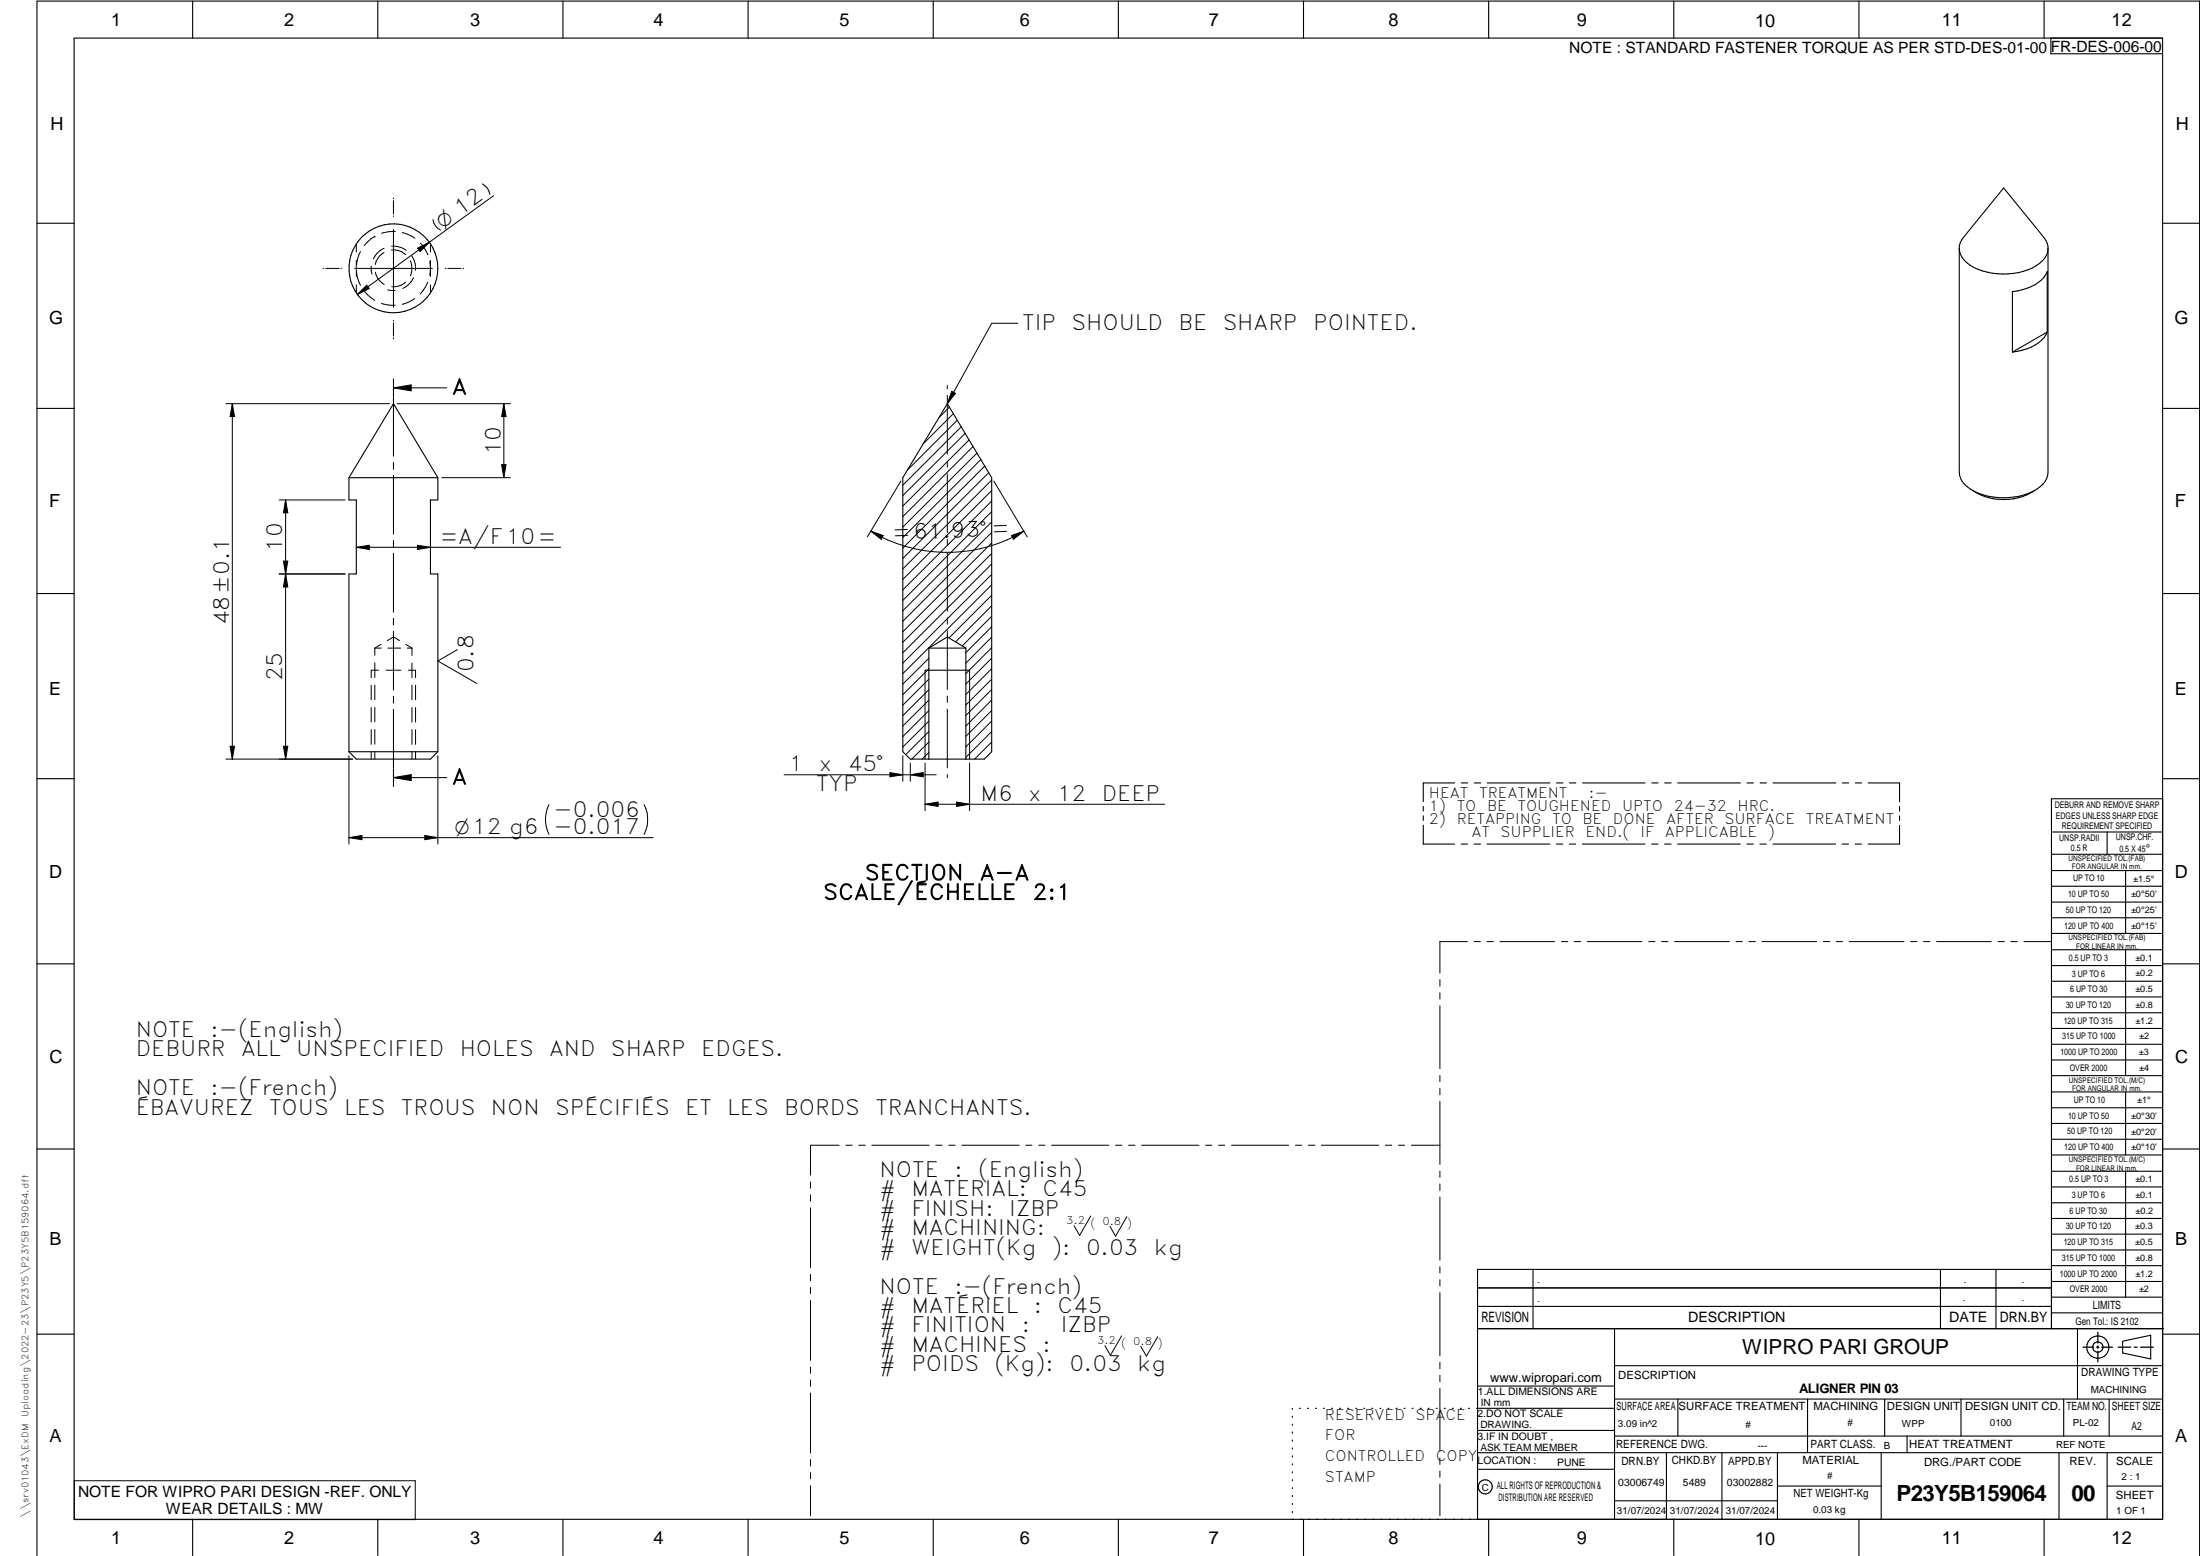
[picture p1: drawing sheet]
<svg xmlns="http://www.w3.org/2000/svg" width="594mm" height="420mm" viewBox="0 0 594 420" stroke-linecap="round" stroke-linejoin="round" font-family="sans-serif">
<g fill="none" stroke="#000" stroke-width=".3">
<path d="M20 10.3h564v400h-564zM52 .3v10M102 .3v10M152 .3v10M202 .3v10M252 .3v10M302 .3v10M352 .3v10M402 .3v10M452 .3v10M502 .3v10M552 .3v10"/>
<path d="M553.8 10.3v4.2h30.2M541.1 50.8l10.8 13.3 .9 1.6 .2 .8v61a5.6 5.6 0 0 1-3 4.6 18.5 18.5 0 0 1-17.9 0 5.6 5.6 0 0 1-3-4.6v-60.4a4.4 4.4 0 0 1 1.1-3zM10 60.3h10M529.1 67.1a6.8 6.8 0 0 0 5 5.6 18.9 18.9 0 0 0 15.7-.9 5.9 5.9 0 0 0 3.2-4.4M584 60.3h10M552.8 89.7l-9.4 5.4M552.8 89.7v-16.4a9.4 9.4 0 0 1-6.7 4.9l-2.7 .5v16.4M552.8 89.7a9.4 9.4 0 0 1-6.7 4.9l-2.7 .5M10 110.3h10M255.8 109l12 20v74l-2 2h-20l-2-2v-74zM584 110.3h10M94.2 129h24"/>
<path d="M94.2 129v6h2v20h-2v48M118.2 129l-12-20-12 20M118.2 129v6h-2v20h2v48M549.5 132.4a15.6 15.6 0 0 1-16.9 0M10 160.3h10M250.8 175v30M250.8 175h10M260.8 175l-5-3-5 3M260.8 175v30M584 160.3h10M249.8 181h12M10 210.3h10"/>
<path d="M94.2 203h24M94.2 203l2 2h20l2-2M384.3 217.8v1.2M392.8 211.4h-8.5v5.1M394.6 211.4h1.7M398.1 211.4h1.7M401.6 211.4h16.9M420.3 211.4h1.8M423.8 211.4h1.7M427.3 211.4h16.9M446.1 211.4h1.7M449.5 211.4h1.8"/>
<path d="M453 211.4h17M471.8 211.4h1.7M475.3 211.4h1.7M478.8 211.4h16.9M497.5 211.4h1.7M501 211.4h1.7M504.5 211.4h8.4v5.1M512.9 217.8v1.2M584 215.7h-30v143.1M584 210.3h10M384.3 220.3v1.2M384.3 222.8v5.1h8.5"/>
<path d="M394.6 227.9h1.7M398.1 227.9h1.7M401.6 227.9h16.9M420.3 227.9h1.7M423.8 227.9h1.7M427.3 227.9h16.9M446 227.9h1.7M449.5 227.9h1.7M453 227.9h16.9M471.7 227.9h1.7M475.2 227.9h1.7M478.7 227.9h17"/>
<path d="M497.5 227.9h1.6M501 227.9h1.7M512.9 222.9v5h-8.5M512.9 220.3v1.3M554 224.7h30M554 230.7h30M554 235.1h30M554 239.3h30M569 224.7v6M574 235.1v17M554 243.6h30M554 247.8h30"/>
<path d="M554 252.1h30M554 256.5h30M574 256.5v33.9M10 260.3h10M554 260.7h30M554 265h30M554 269.2h30M554 273.5h30M554 277.7h30M584 260.3h10M554 282h30M554 286.2h30"/>
<path d="M554 290.4h30M554 294.9h30M554 299.1h30M574 294.9v17M10 310.3h10M554 303.4h30M554 307.6h30M554 311.9h30M554 316.3h30M574 316.3v34M584 310.3h10M554 320.5h30"/>
<path d="M554 324.8h30M554 329h30M554 333.2h30M554 337.5h30M399 358.8h185.2M399 352.8h155M399 347.8h155M414 342.8v16M436 358.8v51.5M524 342.8v16M539 342.8v16M554 341.8h30"/>
<path d="M554 346h30M554 350.3h30M554 354.5h30M554 342.8h-155v67.5M561 358.8v19M10 360.3h10M399 374.3h37M436 377.8h148M453.1 377.8v10M488.1 377.8v14.5M508.9 377.8v10M529.5 377.8v10"/>
<path d="M557.3 377.8v10M569.5 377.8v10M573.2 362.2l7.6-1.6v6.3l-7.6-1.6zM584 368.8h-148M584 360.3h10M349 380.3v.3M349 382.4v.3M349 384.6v.3M349 386.7v.3M349 388.8v.3M349 391v.3M349 393.1v.3"/>
<path d="M349 395.3v.3M349 397.4v.3M349 399.5v.3M350.9 380.3h.2M353.1 380.3h.2M355.2 380.3h.3M357.4 380.3h.3M359.6 380.3h.3M361.7 380.3h.3M363.9 380.3h.3M366.1 380.3h.3M368.3 380.3h.2"/>
<path d="M370.4 380.3h.3M372.6 380.3h.3M374.8 380.3h.3M376.9 380.3h.4M379.1 380.3h.3M381.3 380.3h.3M383.4 380.3h.4M385.6 380.3h.3M387.8 380.3h.3M390 380.3h.3M392.2 380.3h.3M394.3 380.3h.3"/>
<path d="M396.5 380.3h.3M398.7 380.3h37.3M399 396.7h37M399 392.3h185M399 386.2h37M436 387.8h148M450 392.3v18M465 392.3v18M480 392.3v18M508 392.3v18M515 387.8v4.5M556 392.3v18"/>
<path d="M569 392.3v18M52 410.3v9.7M102 410.3v9.7M152 410.3v9.7M202 410.3v9.7M252 410.3v9.7M302 410.3v9.7M349 401.7v.3M349 403.8v.4M349 406v.3M349 408.1v.3M352 410.3v9.7"/>
<path d="M402 410.3v9.7M436 405.3h44M452 410.3v9.7M480 401.3h28M502 410.3v9.7M552 410.3v9.7M569 401.3h15M10 420v-419.7h584v419.7"/>
<circle cx="106.2" cy="72.5" r="12"/>
<circle cx="566.5" cy="363.7" r="1.39"/>
<circle cx="566.5" cy="363.8" r="3"/>
<circle cx="401.1" cy="401.5" r="1.9"/>
</g>
<g fill="none" stroke="#000" stroke-width=".27">
<path d="M106.2 53.5v.2M106.2 54.2v3.6M106.2 58.3v.2M116.9 59.3a3.7 3.7 0 0 0 2 2.8M130.3 49.7a3.7 3.7 0 0 1 2 2.8M133.3 52.8l-17.4 12.6M87.2 72.5h.3M88 72.5h3.6M92.1 72.5h.1M95.8 72.5h20.9M96.2 65.8v2.2M96.2 70.3v4.4"/>
<path d="M96.2 76.9v2.2M96.3 73.4a8.3 8.3 0 0 0 1.1 3.6M97.4 67.9a8 8 0 0 0-1.1 3.6M98.4 78.7l.8 .8 2 1.6M99 77l.7 .9-3.2 1.6zM100.3 71.9l.2 2.1M101.2 63.8h.1M101.2 63.8l-1 .7-1.8 1.8M101.4 73.5a4.7 4.7 0 0 0 2.4 3.3M103.7 68.2a4.8 4.8 0 0 0-2.4 3.2M103.7 67.1a5.6 5.6 0 0 0-2.9 2.8M104.7 78.3l2 .1"/>
<path d="M105.7 67.5h.1a4.9 4.9 0 0 1 3.8 1.2M105.7 66.5a5.9 5.9 0 0 1 4 1.1M106.2 62v21M106.8 62.5l-1.9 .1-1.9 .4M108.7 62.8l1.4 .4 1.9 1.1M109.6 76.2a4.5 4.5 0 0 1-3.8 1.2M110.8 70.4a4.8 4.8 0 0 1 0 4.1M111.2 69.1a5.5 5.5 0 0 1 1 3.9M111.6 75a5.5 5.5 0 0 1-2.9 2.9M112.8 67l3.1-1.6-2.5 2.5zM113.5 65.7l1.4 1.8 .6 1.3M115.5 76.2l-.6 1.3-1.4 1.8"/>
<path d="M115.9 65.4l-19.4 14.1M116 70.7a7.9 7.9 0 0 1 0 3.6M116.2 65.8v2.2M116.2 70.3v4.4M116.2 76.9v2.2M120.2 72.5h.2M120.9 72.5h3.6M125 72.5h.2M103 81.9l1.9 .5h1.8M106.2 86.5v.2M106.2 87.2v3.6M106.2 91.2v.3"/>
<path d="M112 80.6l-1.9 1.1-1.5 .5M274.8 87.3h-7l-12 21.7M61 109h44.2M62.7 109v96M62.7 109l.6 3.5h-1.2zM106.2 102.3v4.8M106.2 104.7h14.4M106.2 104.7l4.8-.8v1.6zM106.2 107.4v15.7M107.3 109h30.5M136.1 109l.5 3.5h-1.1zM136.1 109v20"/>
<path d="M255.8 104.1v.9M255.8 106.8v15.8M256.4 109.9l-2.9 2.9M257 105.7l1 .5-2.2 2.8zM257.4 111.7l-8.1 8.2M258.5 113.5l-13.5 13.5M259.6 115.2l-15.8 15.8M260.6 117l-16.8 16.8M261.7 118.8l-17.9 17.9M75.4 135h17.8M77.1 135l.6 3.5h-1.2zM77.1 135v70"/>
<path d="M106.2 124.9v1.8M106.2 128.4v15.8M119.3 129h18.5M135.5 125.5h1.1l-.5 3.5zM243.3 129.9l-9.1 15M255.8 124.5v1.7M255.8 127.9v15.9M262.8 120.6l-19 18.9M263.8 122.3l-20 20M264.9 124.1l-21.1 21.1M265.9 125.9l-22.1 22.1M267 127.6l-23.2 23.2"/>
<path d="M267.8 129.6l-24 24M267.8 132.5l-24 24M267.8 135.3l-24 24M267.8 138.1l-24 24M268.3 129.9l9.1 15M75.4 155h17.8M76.5 151.5h1.2l-.6 3.5zM77.1 155l.6 3.5h-1.2zM96.2 147.8l3.5-.6v1.2zM96.2 147.8h55.2M106.2 146v1.7M106.2 149.4v15.9"/>
<path d="M112.7 147.2l3.5 .6-3.5 .6zM235.2 143.4l3.3 1.2-.6 1zM235.2 143.4a40.1 40.1 0 0 0 41.3 0M255.8 145.6v1.7M255.8 149.1v15.9M267.8 140.9l-24 24M267.8 143.8l-24 24M267.8 146.6l-24 24M267.8 149.4l-24 24M267.8 152.3l-24 24M267.8 155.1l-24 24M267.8 157.9l-24 24"/>
<path d="M273.1 144.6l3.4-1.2-2.8 2.2zM101.2 175h1.7M101.2 175v2M101.2 179v4M102.9 174l-1.7 1M104.6 173l1.6-1 1.7 1M104.7 175h3.5M106.2 167v1.7M106.2 170.5v15.8M109.6 174l1.6 1M110 175h1.2M111.2 175v2"/>
<path d="M111.2 179v4M123.5 175.4l-5.3 3.1 10.5 6M250.8 177.8l-7 6.9M255.8 166.8v1.7M255.8 170.3v15.9M267.8 166.4l-8 8M267.8 169.2l-7 7M267.8 172l-7 7.1M267.8 174.9l-7 7M267.8 177.7l-7 7M267.8 163.6l-9.7 9.7M267.8 160.7l-11.5 11.6"/>
<path d="M100.2 185v4M100.2 191.1v3.9M100.2 197v4M101.2 185v3.9M101.2 191v3.9M101.2 197v4M102.2 181h-2v2M104.3 181h3.9M106.2 188v1.8M106.2 191.6v15.7M110.3 181h1.9v2M111.2 185v4"/>
<path d="M111.2 191.1v3.9M111.2 197v4M112.2 185v4M112.2 191.1v3.9M112.2 197v4M249.8 181v24M250.8 197.5l-6.2 6.3M250.8 180.6l-7 7M250.8 183.4l-7 7M250.8 186.2l-7 7.1M250.8 189.1l-7 6.9M250.8 191.9l-7 7"/>
<path d="M250.8 194.7l-7 7M255.8 188v1.7M255.8 191.5v15.8M261.8 181v24M267.8 180.6l-7 6.9M267.8 183.4l-7 7M267.8 186.2l-7 7M267.8 189l-7 7M267.8 191.9l-7 6.9M267.8 194.7l-7 7M267.8 197.5l-7 7M61 205h34.2"/>
<path d="M62.1 201.5h1.2l-.6 3.5zM76.5 201.5h1.2l-.6 3.5zM94.2 204v23.9M100.2 203v2M101.2 203v2M106.2 210l4.8-.8v1.6zM106.2 207.6v4.8M106.2 210h14.4M111.2 203v2M112.2 203v2M118.2 204v23.9M148.2 217.3a9 9 0 0 0 0 8"/>
<path d="M173.9 217.3a9 9 0 0 1 0 8M211.7 209.2h41.1M240.3 208.6l3.5 .6-3.5 .6zM243.8 204v6.9M245.8 206v4.9M245.8 209.2l3.5-.6v1.2zM249.8 206v12.9M249.8 217.2l3.5-.6v1.2zM249.8 217.2h64.7M250.8 200.4l-4.6 4.6M250.8 203.2l-1.8 1.8M255.8 209.2v.8"/>
<path d="M258.3 216.6l3.5 .6-3.5 .6zM261.8 206v12.9M267.8 200.4l-4.6 4.6M94.2 226.2l3.5-.6v1.1zM94.2 226.2h82.2M114.7 225.6l3.5 .6-3.5 .5zM396.2 254.3h-7.4v8.5M398.1 254.3h1.6M401.5 254.3h1.8M405 254.3h14.8M421.6 254.3h1.7M425.1 254.3h1.7"/>
<path d="M428.6 254.3h14.8M445.2 254.3h1.7M448.7 254.3h1.7M452.2 254.3h14.8M468.8 254.3h1.7M472.3 254.3h1.7M475.8 254.3h14.8M492.4 254.3h1.7M495.8 254.3h1.8M499.4 254.3h14.7M516 254.3h1.6M519.4 254.3h1.8"/>
<path d="M522.9 254.3h14.8M539.5 254.3h1.7M543 254.3h1.7M546.5 254.3h7.4M388.8 264.5v1.8M388.8 268.1v1.6M388.8 271.6v17M388.8 290.4v1.7M388.8 293.9v1.7M388.8 297.4v17M218.9 319.2v1.6M226.6 309.2h-7.7v8.1"/>
<path d="M228.4 309.2h1.7M231.9 309.2h1.7M235.4 309.2h15.5M252.7 309.2h1.7M256.2 309.2h1.7M259.7 309.2h15.5M277 309.2h1.7M280.5 309.2h1.7M284 309.2h15.5M301.2 309.2h1.8M304.8 309.2h1.7M308.3 309.2h15.5"/>
<path d="M325.5 309.2h1.7M329.1 309.2h1.6M332.6 309.2h15.4M349.8 309.2h1.7M353.3 309.2h1.7M356.8 309.2h15.5M374.1 309.2h1.7M377.6 309.2h1.7M381.1 309.2h7.7M388.8 316.2v1.7M388.8 319.7v1.7M218.9 322.6v1.8"/>
<path d="M218.9 326.1v16.2M294.5 328.3l-3 5.3-1.5-2.6M304.3 328.5l-3.1 5.3-1.4-2.6M388.8 323.2v17.1M218.9 344.1v1.8M218.9 347.6v1.7M218.9 351.2v16.1M388.8 342.1v1.6M388.8 345.6v1.7M388.8 349v17.1M218.9 369.1v1.7M218.9 372.6v1.8"/>
<path d="M218.9 376.1v16.2M302.9 360.7l-3.1 5.3-1.4-2.7M312.6 360.9l-3 5.3-1.5-2.6M388.8 367.9v1.7M388.8 371.4v1.7M388.8 374.9v17M20.1 399.8h92v10.5h-92zM218.9 394.1v1.8M218.9 397.6v1.7M388.8 393.7v1.7M388.8 397.2v1.7M218.9 401.2v8.1"/>
<path d="M388.8 400.7v8.6"/>
</g>
<path d="M566.5 359.7v3M562.5 363.8h2.9M566.1 363.8h.7M566.5 363.4v.7M566.5 364.9v2.8M567.6 363.8h2.9M572 363.8h3.4M576.3 363.8h.8M578 363.8h3.5" fill="none" stroke="#000" stroke-width=".34"/>
<g fill="#000">
<path d="M99 77l.7 .9-3.2 1.6zM112.8 67l3.1-1.6-2.5 2.5zM62.7 109l.6 3.5h-1.2zM106.2 104.7l4.8-.8v1.6zM136.1 109l.5 3.5h-1.1zM257 105.7l1 .5-2.2 2.8zM77.1 135l.6 3.5h-1.2zM135.5 125.5h1.1l-.5 3.5zM77.1 155l.6 3.5h-1.2zM76.5 151.5h1.2l-.6 3.5zM96.2 147.8l3.5-.6v1.2zM112.7 147.2l3.5 .6-3.5 .6z"/>
<path d="M235.2 143.4l3.3 1.2-.6 1zM273.1 144.6l3.4-1.2-2.8 2.2zM62.1 201.5h1.2l-.6 3.5zM76.5 201.5h1.2l-.6 3.5zM106.2 210l4.8-.8v1.6zM240.3 208.6l3.5 .6-3.5 .6zM245.8 209.2l3.5-.6v1.2zM249.8 217.2l3.5-.6v1.2zM258.3 216.6l3.5 .6-3.5 .6zM94.2 226.2l3.5-.6v1.1zM114.7 225.6l3.5 .6-3.5 .5z"/>
</g>
<g font-size="6">
<text x="512.1" y="405.2">P23Y5B159064</text>
<text x="559.4" y="405.2">00</text>
</g>
<g font-size="5.7">
<text x="276" y="89">TIP</text>
<text x="289.4" y="89">SHOULD</text>
<text x="318.2" y="89">BE</text>
<text x="330.2" y="89">SHARP</text>
<text x="354.6" y="89">POINTED.</text>
<text x="122.1" y="106.5">A</text>
<text x="135.2" y="122.9" transform="rotate(-90 135.2 122.9)">10</text>
<text x="76.2" y="148.9" transform="rotate(-90 76.2 148.9)">10</text>
<text x="118.7" y="146.9">=A/F10=</text>
<text x="241" y="145.8" transform="rotate(-2 241 145.8)">=61.93°=</text>
<text x="61.8" y="168.9" transform="rotate(-90 61.8 168.9)">48±0.1</text>
<text x="76.2" y="183.9" transform="rotate(-90 76.2 183.9)">25</text>
<text x="127.8" y="181.5" transform="rotate(-90 127.8 181.5)">0.8</text>
<text x="213" y="208.3">1</text>
<text x="221.1" y="208.3">x</text>
<text x="228.9" y="208.3">45°</text>
<text x="122.1" y="211.8">A</text>
<text x="220.4" y="213.6">TYP</text>
<text x="149.5" y="220.7">-0.006</text>
<text x="264.8" y="216.3">M6</text>
<text x="277.7" y="216.3">x</text>
<text x="285.4" y="216.3">12</text>
<text x="297.5" y="216.3">DEEP</text>
<text x="149.5" y="225.3">-0.017</text>
<text x="233.5" y="237.7">SECTION</text>
<text x="264.6" y="237.7">A-A</text>
<text x="222.3" y="242.9">SCALE/ÉCHELLE</text>
<text x="278.8" y="242.9">2:1</text>
<text x="36.7" y="280">NOTE</text>
<text x="56.8" y="280">:-(English)</text>
<text x="36.7" y="285.2">DEBURR</text>
<text x="65.1" y="285.2">ALL</text>
<text x="80" y="285.2">UNSPECIFIED</text>
<text x="124.1" y="285.2">HOLES</text>
<text x="148.3" y="285.2">AND</text>
<text x="165" y="285.2">SHARP</text>
<text x="189.4" y="285.2">EDGES.</text>
<text x="36.7" y="295.7">NOTE</text>
<text x="56.8" y="295.7">:-(French)</text>
<text x="36.7" y="301">ÉBAVUREZ</text>
<text x="72.7" y="301">TOUS</text>
<text x="93" y="301">LES</text>
<text x="108.3" y="301">TROUS</text>
<text x="132.6" y="301">NON</text>
<text x="149.9" y="301">SPÉCIFIÉS</text>
<text x="185" y="301">ET</text>
<text x="196.4" y="301">LES</text>
<text x="211.8" y="301">BORDS</text>
<text x="236.4" y="301">TRANCHANTS.</text>
<text x="237.5" y="317.8">NOTE</text>
<text x="257.7" y="317.8">:</text>
<text x="264.1" y="317.8">(English)</text>
<text x="237.5" y="323">#</text>
<text x="246.1" y="323">MATERIAL:</text>
<text x="281.5" y="323">C45</text>
<text x="237.5" y="328.3">#</text>
<text x="246.1" y="328.3">FINISH:</text>
<text x="272.5" y="328.3">IZBP</text>
<text x="237.5" y="333.5">#</text>
<text x="246.1" y="333.5">MACHINING:</text>
<text x="237.5" y="338.8">#</text>
<text x="246.1" y="338.8">WEIGHT(Kg</text>
<text x="284" y="338.8">):</text>
<text x="293.3" y="338.8">0.03</text>
<text x="311.6" y="338.8">kg</text>
<text x="237.5" y="349.3">NOTE</text>
<text x="257.7" y="349.3">:-(French)</text>
<text x="237.5" y="354.5">#</text>
<text x="237.5" y="359.8">#</text>
<text x="246.1" y="354.5">MATÉRIEL</text>
<text x="246.1" y="359.8">FINITION</text>
<text x="275.9" y="359.8">:</text>
<text x="279.2" y="354.5">:</text>
<text x="285.6" y="354.5">C45</text>
<text x="286.5" y="359.8">IZBP</text>
<text x="237.5" y="365">#</text>
<text x="246.1" y="365">MACHINES</text>
<text x="281.5" y="365">:</text>
<text x="237.5" y="370.3">#</text>
<text x="246.1" y="370.3">POIDS</text>
<text x="268.5" y="370.3">(Kg):</text>
<text x="288.8" y="370.3">0.03</text>
<text x="307.1" y="370.3">kg</text>
</g>
<text font-size="5.6" x="470.5" y="365.5">WIPRO PARI GROUP</text>
<g font-size="5.4">
<text x="119.5" y="61.8" transform="rotate(-36 119.5 61.8)">O 12</text>
<text x="122.8" y="225.3">O12 g6</text>
</g>
<g font-size="4.9">
<text x="30" y="6.9">1</text>
<text x="76.7" y="6.9">2</text>
<text x="127" y="6.9">3</text>
<text x="176.5" y="6.9">4</text>
<text x="226.7" y="6.9">5</text>
<text x="275.4" y="6.9">6</text>
<text x="326.4" y="6.9">7</text>
<text x="375" y="6.9">8</text>
<text x="425.8" y="6.9">9</text>
<text x="473.9" y="7.3">10</text>
<text x="524.3" y="6.9">11</text>
<text x="570.2" y="6.9">12</text>
<text x="13.6" y="35.1">H</text>
<text x="587.6" y="35.1">H</text>
<text x="13.2" y="87.5">G</text>
<text x="587.2" y="87.5">G</text>
<text x="13.2" y="137">F</text>
<text x="587.2" y="137">F</text>
<text x="13.2" y="187.6">E</text>
<text x="587.2" y="187.6">E</text>
<text x="13.2" y="237">D</text>
<text x="587.2" y="237">D</text>
<text x="13.4" y="287.1">C</text>
<text x="587.4" y="287.1">C</text>
<text x="13.4" y="336.2">B</text>
<text x="587.4" y="336.2">B</text>
<text x="13.4" y="389.3">A</text>
<text x="587.4" y="389.3">A</text>
<text x="30" y="416.9">1</text>
<text x="76.7" y="416.9">2</text>
<text x="127" y="416.9">3</text>
<text x="176.5" y="416.9">4</text>
<text x="226.7" y="416.9">5</text>
<text x="275.4" y="416.9">6</text>
<text x="326.4" y="416.9">7</text>
<text x="375" y="416.9">8</text>
<text x="425.8" y="416.9">9</text>
<text x="473.9" y="417.3">10</text>
<text x="524.3" y="416.9">11</text>
<text x="570.2" y="416.9">12</text>
</g>
<g font-size="4.2">
<text x="423.7" y="14.3">NOTE : STANDARD FASTENER TORQUE AS PER STD-DES-01-00</text>
<text x="553.8" y="14">FR-DES-006-00</text>
<text x="21.1" y="404.3">NOTE FOR WIPRO PARI DESIGN -REF. ONLY</text>
<text x="44.8" y="408.8">WEAR DETAILS : MW</text>
</g>
<g font-size="3.9">
<text x="385.9" y="215.3">HEAT</text>
<text x="399.4" y="215.3">TREATMENT</text>
<text x="429" y="215.3">:-</text>
<text x="385.9" y="218.9">1)</text>
<text x="393.4" y="218.9">TO</text>
<text x="401.6" y="218.9">BE</text>
<text x="409.8" y="218.9">TOUGHENED</text>
<text x="438" y="218.9">UPTO</text>
<text x="452" y="218.9">24-32</text>
<text x="469.2" y="218.9">HRC.</text>
<text x="385.9" y="222.5">2)</text>
<text x="393.4" y="222.5">RETAPPING</text>
<text x="397.3" y="226.1">AT</text>
<text x="405.2" y="226.1">SUPPLIER</text>
<text x="419.1" y="222.5">TO</text>
<text x="427.3" y="222.5">BE</text>
<text x="428.1" y="226.1">END.(</text>
<text x="435.5" y="222.5">DONE</text>
<text x="443" y="226.1">IF</text>
<text x="449.6" y="226.1">APPLICABLE</text>
<text x="449.9" y="222.5">AFTER</text>
<text x="465.6" y="222.5">SURFACE</text>
<text x="477.4" y="226.1">)</text>
<text x="487.6" y="222.5">TREATMENT</text>
<text x="400" y="357.1">REVISION</text>
<text x="455.9" y="357.1">DESCRIPTION</text>
<text x="526.4" y="357.1">DATE</text>
<text x="540" y="357.1">DRN.BY</text>
<text x="357.8" y="383.3">RESERVED</text>
<text x="382.3" y="383.3">SPACE</text>
<text x="357.8" y="388.9">FOR</text>
<text x="357.8" y="394.5">CONTROLLED</text>
<text x="387.8" y="394.5">COPY</text>
<text x="357.8" y="400">STAMP</text>
</g>
<text font-size="3.6" x="485.9" y="376.1">ALIGNER PIN 03</text>
<text font-size="3.5" x="402.4" y="373.3">www.wipropari.com</text>
<g font-size="3.1">
<text x="565.1" y="353.5">LIMITS</text>
<text x="562" y="371.7">DRAWING TYPE</text>
<text x="437" y="372.3">DESCRIPTION</text>
<text x="436.5" y="380.8">SURFACE AREA</text>
<text x="453.3" y="380.8">SURFACE TREATMENT</text>
<text x="489.7" y="380.8">MACHINING</text>
<text x="509.5" y="380.8">DESIGN UNIT</text>
<text x="530.6" y="380.8">DESIGN UNIT CD.</text>
<text x="558" y="380.6">TEAM NO.</text>
<text x="570.3" y="380.7">SHEET SIZE</text>
<text x="575.6" y="386.1">A2</text>
<text x="436.4" y="391.1">REFERENCE DWG.</text>
<text x="437.8" y="395.5">DRN.BY</text>
<text x="451.4" y="395.4">CHKD.BY</text>
<text x="466.6" y="395.5">APPD.BY</text>
<text x="486.7" y="395.4">MATERIAL</text>
<text x="488.9" y="390.9">PART CLASS.</text>
<text x="515.6" y="390.9">HEAT TREATMENT</text>
<text x="519.6" y="395.9">DRG./PART CODE</text>
<text x="558.9" y="395.5">REV.</text>
<text x="571.4" y="395.6">SCALE</text>
<text x="484.3" y="404.2">NET WEIGHT-Kg</text>
<text x="571.4" y="404.7">SHEET</text>
</g>
<text font-size="3" x="579.5" y="230.1">°</text>
<g font-size="2.8">
<text x="287.9" y="330.5">3.2</text>
<text x="294.5" y="331.3">( 0.8 )</text>
<text x="560.4" y="357.7">Gen Tol.: IS 2102</text>
<text x="296.3" y="362.9">3.2</text>
<text x="302.8" y="363.6">( 0.8 )</text>
<text x="399.1" y="376.6">1.ALL DIMENSIONS ARE</text>
<text x="399" y="382.7">2.DO NOT SCALE</text>
<text x="399" y="388.7">3.IF IN DOUBT ,</text>
<text x="399" y="395.4">LOCATION :</text>
<text x="420.5" y="396">PUNE</text>
<text x="404.2" y="402">ALL RIGHTS OF REPRODUCTION &amp;</text>
<text x="437" y="401.2">03006749</text>
<text x="454.4" y="401.2">5489</text>
<text x="466.3" y="401.2">03002882</text>
<text x="404.7" y="405.4">DISTRIBUTION ARE RESERVED</text>
</g>
<g font-size="2.7">
<text x="564.6" y="376.2">MACHINING</text>
<text x="399.9" y="379.7">IN mm</text>
<text x="399.7" y="385.7">DRAWING.</text>
<text x="436.9" y="385.4">3.09 in^2</text>
<text x="471.4" y="385.5">#</text>
<text x="498.9" y="385">#</text>
<text x="513.6" y="385.3">WPP</text>
<text x="537.3" y="385.1">0100</text>
<text x="559.7" y="385.1">PL-02</text>
<text x="399.7" y="391.8">ASK TEAM MEMBER</text>
<text x="474.6" y="391.2">---</text>
<text x="508.7" y="391.2">B</text>
<text x="555.2" y="391.1">REF NOTE</text>
<text x="493.4" y="399.5">#</text>
<text x="572.8" y="399.7">2 : 1</text>
<text x="400.1" y="402.5">C</text>
<text x="436.6" y="408.7">31/07/2024</text>
<text x="450.9" y="408.8">31/07/2024</text>
<text x="466" y="408.9">31/07/2024</text>
<text x="489.6" y="408.5">0.03 kg</text>
<text x="571.4" y="408.7">1 OF 1</text>
</g>
<g font-size="2.5">
<text x="554.9" y="218.3">DEBURR AND REMOVE SHARP</text>
<text x="555.2" y="221">EDGES UNLESS SHARP EDGE</text>
<text x="556.1" y="227.1">UNSP.RADII</text>
<text x="556.8" y="223.8">REQUIREMENT SPECIFIED</text>
<text x="571.4" y="226.9">UNSP.CHF.</text>
<text x="559.2" y="229.9">0.5 R</text>
<text x="572.3" y="230.1">0.5 X 45</text>
<text x="559.8" y="238">UP TO 10</text>
<text x="576.1" y="238.1">±1.5°</text>
<text x="558.5" y="242.2">10 UP TO 50</text>
<text x="575.5" y="242.3">±0°50'</text>
<text x="557.4" y="250.7">120 UP TO 400</text>
<text x="557.9" y="246.5">50 UP TO 120</text>
<text x="575.5" y="250.7">±0°15'</text>
<text x="575.5" y="246.5">±0°25'</text>
<text x="558.7" y="259.4">0.5 UP TO 3</text>
<text x="559.5" y="263.7">3 UP TO 6</text>
<text x="576.6" y="263.6">±0.2</text>
<text x="576.6" y="259.4">±0.1</text>
<text x="559" y="267.9">6 UP TO 30</text>
<text x="576.6" y="267.9">±0.5</text>
<text x="557.8" y="272.2">30 UP TO 120</text>
<text x="576.6" y="272.2">±0.8</text>
<text x="556.9" y="280.7">315 UP TO 1000</text>
<text x="557.3" y="276.4">120 UP TO 315</text>
<text x="576.6" y="276.4">±1.2</text>
<text x="577.7" y="280.7">±2</text>
<text x="556.4" y="284.9">1000 UP TO 2000</text>
<text x="577.6" y="284.9">±3</text>
<text x="558.9" y="289.2">OVER 2000</text>
<text x="577.7" y="289.3">±4</text>
<text x="560" y="297.9">UP TO 10</text>
<text x="577.1" y="297.9">±1°</text>
<text x="558.5" y="302.1">10 UP TO 50</text>
<text x="575.5" y="302.1">±0°30'</text>
<text x="557.4" y="310.6">120 UP TO 400</text>
<text x="558.2" y="306.3">50 UP TO 120</text>
<text x="575.5" y="310.6">±0°10'</text>
<text x="575.5" y="306.4">±0°20'</text>
<text x="558.8" y="319.2">0.5 UP TO 3</text>
<text x="559.4" y="323.4">3 UP TO 6</text>
<text x="576.6" y="319.2">±0.1</text>
<text x="576.6" y="323.5">±0.1</text>
<text x="558.9" y="327.7">6 UP TO 30</text>
<text x="576.7" y="327.7">±0.2</text>
<text x="557.8" y="332">30 UP TO 120</text>
<text x="576.6" y="332">±0.3</text>
<text x="556.8" y="340.5">315 UP TO 1000</text>
<text x="557.3" y="336.3">120 UP TO 315</text>
<text x="576.6" y="336.3">±0.5</text>
<text x="576.6" y="340.5">±0.8</text>
<text x="415.2" y="346.4">.</text>
<text x="530.3" y="346.5">.</text>
<text x="545.9" y="346.4">.</text>
<text x="556.2" y="344.7">1000 UP TO 2000</text>
<text x="576.6" y="344.7">±1.2</text>
<text x="415.2" y="351.5">.</text>
<text x="530" y="351.3">.</text>
<text x="545.9" y="351.4">.</text>
<text x="558.9" y="349">OVER 2000</text>
<text x="577.6" y="349">±2</text>
</g>
<g font-size="2.4">
<text x="7.7" y="382.7" transform="rotate(-90 7.7 382.7)">Uploading\2022-23\P23Y5\P23Y5B159064.dft</text>
<text x="7.7" y="409.8" transform="rotate(-90 7.7 409.8)">\\srv01043\ExDM</text>
</g>
<g font-size="2.1">
<text x="558.5" y="232.4">UNSPECIFIED TOL.(FAB)</text>
<text x="559.5" y="234.7">FOR ANGULAR IN mm.</text>
<text x="558.6" y="253.9">UNSPECIFIED TOL.(FAB)</text>
<text x="560.7" y="256.3">FOR LINEAR IN mm.</text>
<text x="558.7" y="292.3">UNSPECIFIED TOL.(M/C)</text>
<text x="559.6" y="294.7">FOR ANGULAR IN mm.</text>
<text x="558.7" y="313.7">UNSPECIFIED TOL.(M/C)</text>
<text x="560.6" y="316.1">FOR LINEAR IN mm.</text>
</g>
</svg>
